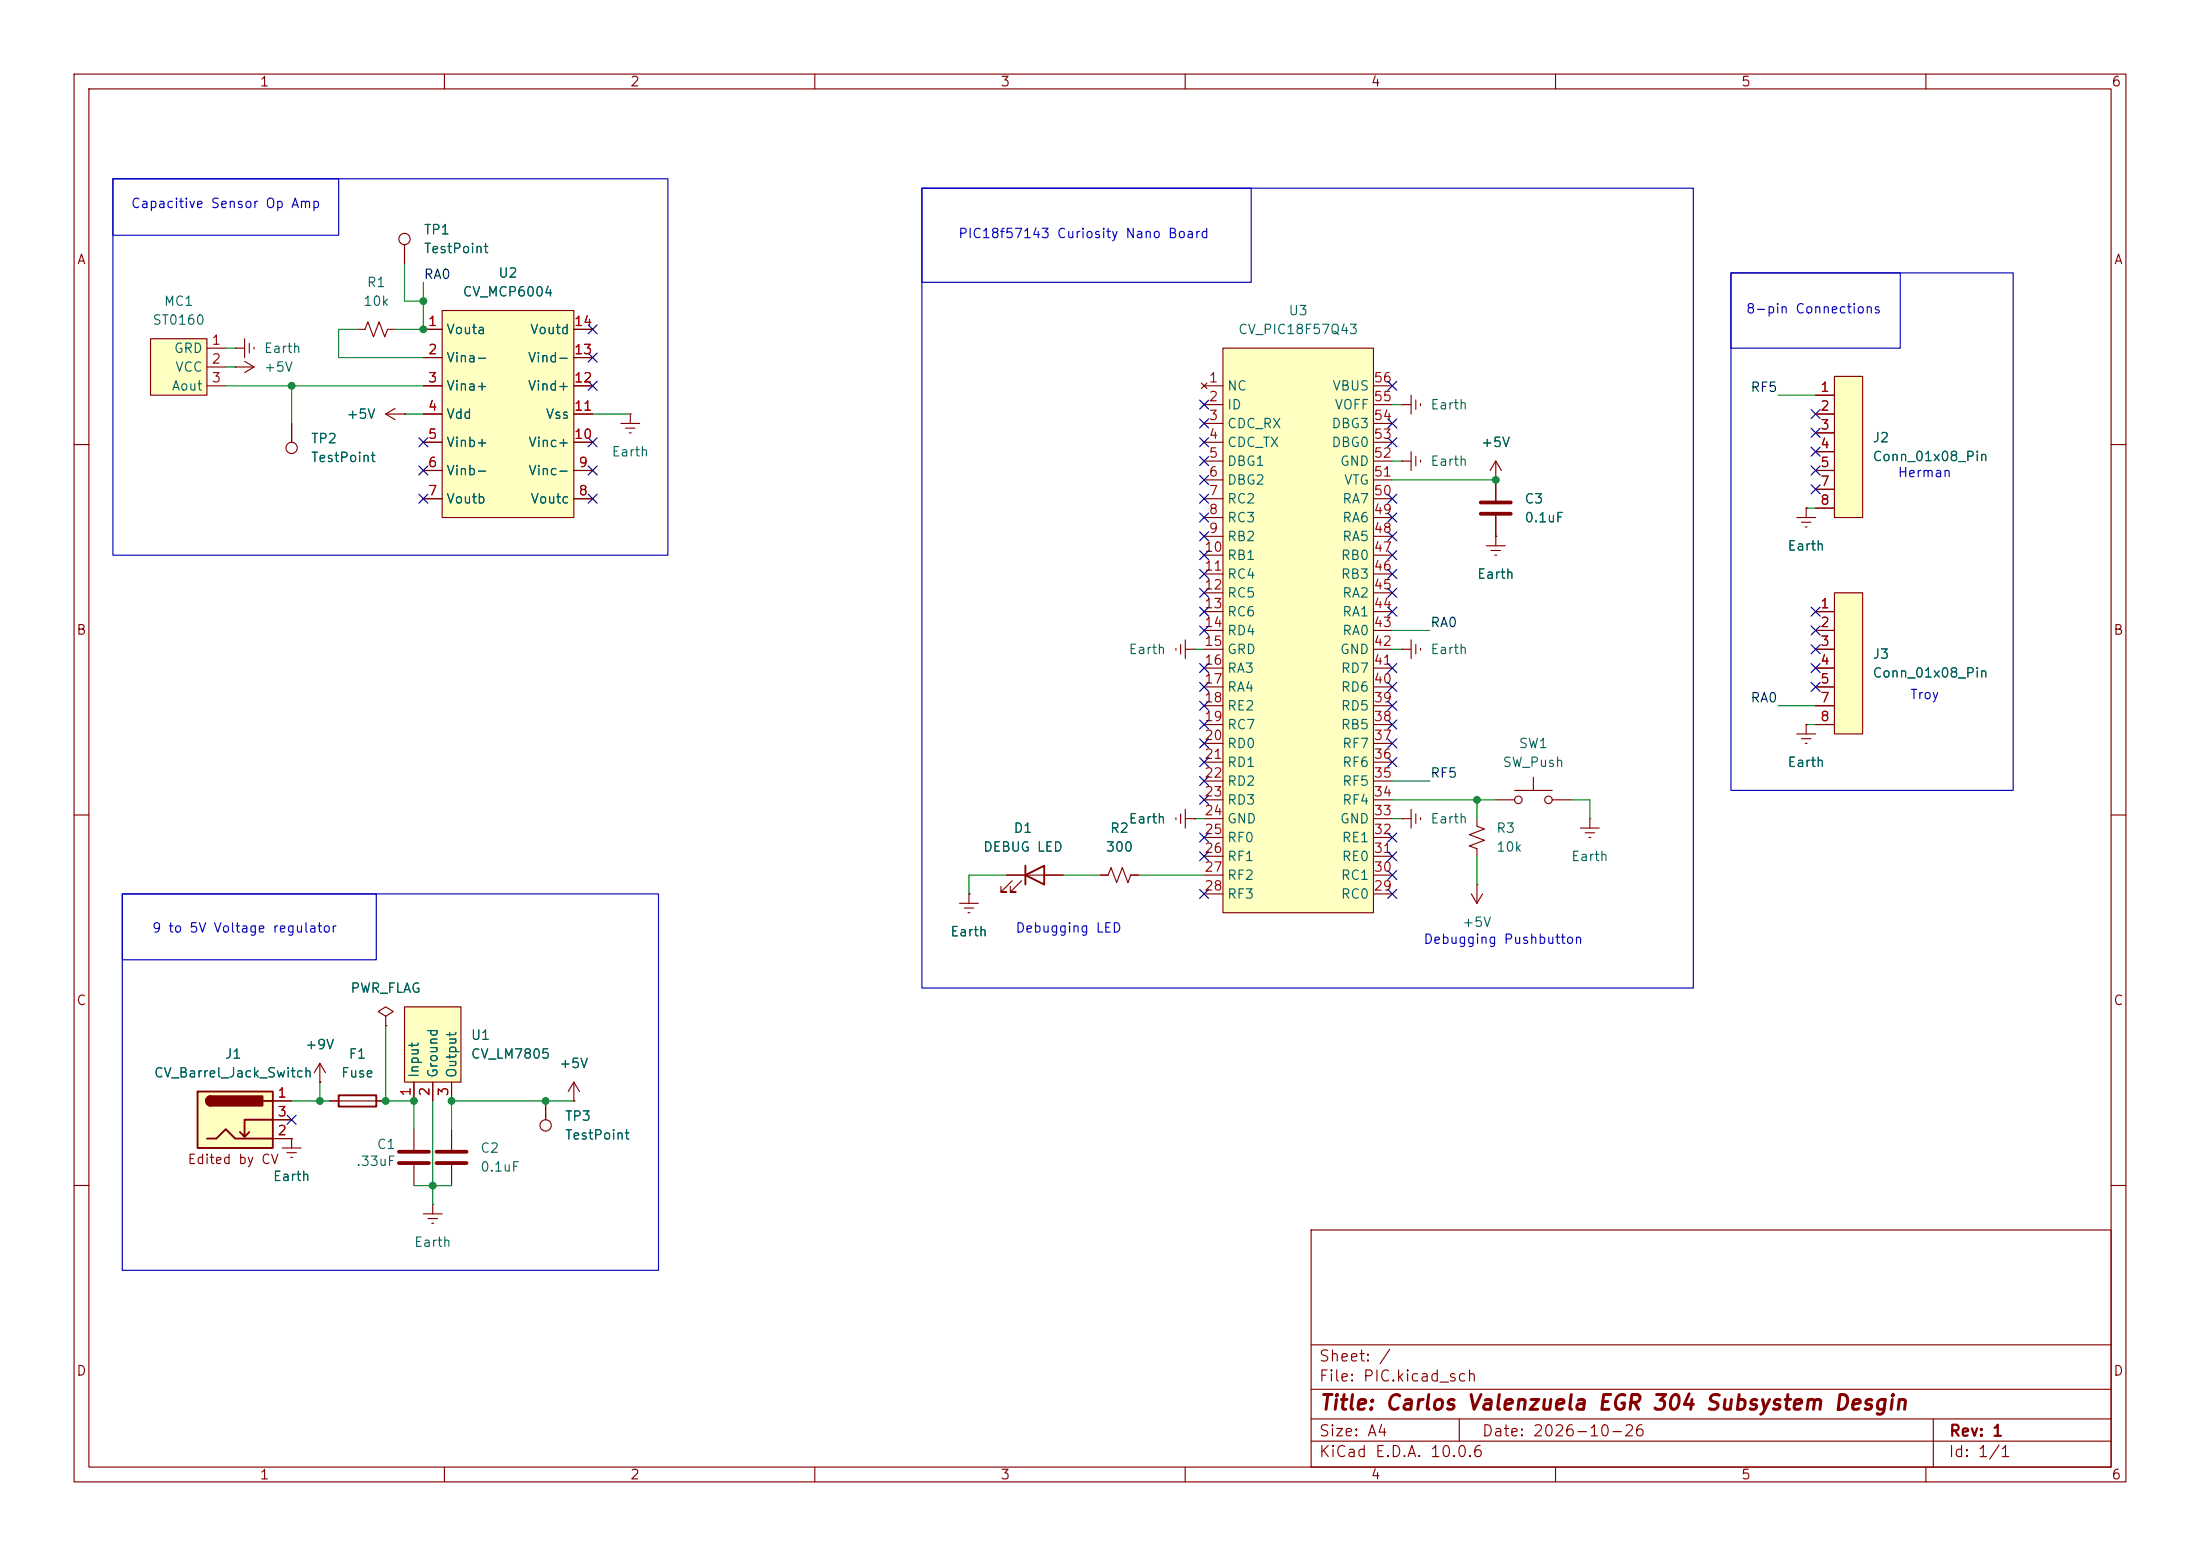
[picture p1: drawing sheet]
<svg xmlns="http://www.w3.org/2000/svg" width="297mm" height="210mm" viewBox="0 0 297 210" stroke-linecap="round" stroke-linejoin="round" font-family="sans-serif">
<g fill="none" stroke="#840000" stroke-width=".15">
<path d="M10 10h277v190h-277zM12 12h273v186h-273zM60 10v2M110 10v2M160 10v2M210 10v2M260 10v2M10 60h2M285 60h2M10 110h2M199.4 119.4h.1M199.4 119.4v2.5"/>
<path d="M213.4 111.8h2.5M214 112.4h1.3M214.5 113h.3M214.6 110.5h.1M214.6 110.5v1.3M285 110h2M198.6 120.7l.8 1.2M200.2 120.7l-.8 1.2M10 160h2M57.1 163.8h2.6M57.8 164.5h1.3M58.3 165.1h.2"/>
<path d="M58.4 162.6h.1M58.4 162.6v1.2M177 166h108v32h-108zM285 160h2M60 198v2M110 198v2M160 198v2M177 194.5h108M177 191.5h108M177 187.5h108M177 181.5h108M197 191.5v3"/>
<path d="M210 198v2M260 198v2M261 191.5v6.5"/>
</g>
<path d="M26.7 147.3h10.1v7.6h-10.1z" fill="#ffffc2"/>
<path d="M138.4 118.1l2.6-1.3v2.6zM138.4 116.8v2.6M26.7 147.3h10.1v7.6h-10.1zM27.9 153.7h1.3l1.3-1.3 1.2 1.3h5.1M28.4 148a.64 .64 0 0 0-.6 .6 .64 .64 0 0 0 .6 .6M33.7 152.8l-.7 .6M35.6 148.6h1.2M36.8 151.1h-3.8v2.3l-.6-.6M45.7 147.8h5.1v1.6h-5.1z" fill="none" stroke="#840000" stroke-width=".25"/>
<g fill="#840000" stroke="#840000" stroke-width=".25">
<path d="M28 148.1l.4-.1v1.2a.63 .63 0 0 1-.5-.4 .63 .63 0 0 1 .1-.7z"/>
<path d="M28.4 148h7v1.2h-7z"/>
</g>
<g fill="none" stroke="#840000" stroke-width=".15">
<path d="M135.9 118.1h7.6M136.7 118.9l-1.6 1.5h.8h-.8v-.8M137.9 118.9l-1.5 1.5h.8h-.8v-.8M148.6 118.1h1l.4-1 .7 2 .8-2 .8 2 .4-1h1M158.7 110.4v.2M159.4 109.9v1.2M160 110.5h1.3M160 109.2v2.6M161.3 110.5h.1M201.9 108h2.6M204.5 106.7h5M207 104.9v1.8"/>
<path d="M209.5 108h2.6M129.5 121.9h2.6M130.2 122.6h1.2M130.7 123.2h.2M130.8 120.7h.1M130.8 120.7v1.2M36.8 148.6h2.6M36.8 153.7h2.6M36.8 151.1h2.6M43.2 146.1h.1M43.2 143.5l-.8 1.3M43.2 143.5l.7 1.3"/>
<path d="M43.2 143.5v2.6M44.4 148.6h7.7"/>
<circle cx="205" cy="108" r=".51"/>
<circle cx="209" cy="108" r=".51"/>
</g>
<path d="M247.6 50.8h3.9v19.1h-3.9z" fill="#ffffc2"/>
<g fill="none" stroke="#840000" stroke-width=".15">
<path d="M31.7 47h.1M31.7 47h1.3M33 45.7v2.6M33.7 46.4v1.2M34.3 46.9v.2M52.1 55.9h2.5M52.1 55.9l1.2 .7M53.3 55.1l-1.2 .8M54.6 55.9h.1M245.1 53.3h2.5M245.1 55.9h2.5M245.1 58.4h2.5"/>
<path d="M247.6 50.8h3.9v19.1h-3.9zM242.6 69.9h2.5M243.2 70.5h1.3M243.7 71.1h.3M243.8 68.6h.1M243.8 68.6v1.3M245.1 61h2.5M245.1 63.5h2.5M245.1 66h2.5M245.1 68.6h2.5M242.6 99.1h2.5M243.2 99.7h1.3"/>
<path d="M243.8 97.8h.1M243.8 97.8v1.3M243.7 100.3h.3M52.1 137.2l1-.7-1-.6-1 .6 1 .7v1.2M52.1 138.4h.1"/>
</g>
<path d="M54.6 135.9h7.6v10.2h-7.6z" fill="#ffffc2"/>
<g fill="none" stroke="#840000" stroke-width=".15">
<path d="M54.6 135.9h7.6v10.2h-7.6zM55.9 146.1v2.5M58.4 146.1v2.5M61 146.1v2.5M73.7 148.6v2.5M77.5 148.6h.1M77.5 146.1l-.8 1.2M77.5 146.1l.7 1.2M77.5 146.1v2.5"/>
<circle cx="73.7" cy="151.9" r=".76"/>
</g>
<path d="M247.6 80h3.9v19.1h-3.9z" fill="#ffffc2"/>
<path d="M245.1 82.6h2.5M245.1 85.1h2.5M245.1 87.6h2.5M245.1 90.2h2.5M245.1 92.7h2.5M245.1 95.3h2.5M245.1 97.8h2.5M247.6 80h3.9v19.1h-3.9z" fill="none" stroke="#840000" stroke-width=".15"/>
<path d="M165.1 47h20.3v76.2h-20.3z" fill="#ffffc2"/>
<g fill="none" stroke="#840000" stroke-width=".15">
<path d="M54.6 33v2.6M31.7 49.5h.1M31.7 49.5h2.6M33 48.8l1.3 .7M34.3 49.5l-1.3 .8M39.4 57.2v2.5M48.3 44.5h1l.4-1.1 .7 2.1 .8-2.1 .7 2.1 .4-1h1M83.8 57.2h2.6M84.5 57.8h1.2M85 58.4h.2M85.1 55.9h.1M85.1 55.9v1.3"/>
<path d="M162.2 51.7l.7 .8M162.6 52.1h2.5M162.6 54.6h2.5M162.6 57.2h2.5M162.6 59.7h2.5M162.9 51.7l-.7 .8M165.1 47h20.3v76.2h-20.3zM185.4 52.1h2.6M185.4 54.6h2.6M185.4 57.2h2.6M185.4 59.7h2.6M189.2 54.6h.1"/>
<path d="M189.2 54.6h1.3M190.5 53.3v2.6M191.1 54v1.2M191.8 54.5v.2M162.6 62.2h2.5M162.6 64.8h2.5M162.6 67.3h2.5M162.6 69.9h2.5M162.6 72.4h2.5M162.6 74.9h2.5M162.6 77.5h2.5M185.4 62.2h2.6"/>
<path d="M185.4 64.8h2.6M185.4 67.3h2.6M185.4 69.9h2.6M185.4 72.4h2.6M185.4 74.9h2.6M185.4 77.5h2.6M189.2 62.2h.1M189.2 62.2h1.3M190.5 61v2.5M191.1 61.6v1.3M191.8 62.1v.3M162.6 80h2.5"/>
<path d="M162.6 82.6h2.5M162.6 85.1h2.5M162.6 87.6h2.5M162.6 90.2h2.5M162.6 92.7h2.5M162.6 95.3h2.5M162.6 97.8h2.5M185.4 80h2.6M185.4 82.6h2.6M185.4 85.1h2.6M185.4 87.6h2.6M185.4 90.2h2.6"/>
<path d="M185.4 92.7h2.6M185.4 95.3h2.6M185.4 97.8h2.6M189.2 87.6h.1M189.2 87.6h1.3M190.5 86.4v2.5M191.1 87v1.3M191.8 87.5v.3M162.6 100.3h2.5M162.6 102.9h2.5M162.6 105.4h2.5M162.6 108h2.5"/>
<path d="M162.6 110.5h2.5M162.6 113h2.5M162.6 115.6h2.5M162.6 118.1h2.5M185.4 100.3h2.6M185.4 102.9h2.6M185.4 105.4h2.6M185.4 108h2.6M185.4 110.5h2.6M185.4 113h2.6M185.4 115.6h2.6M185.4 118.1h2.6"/>
<path d="M162.6 120.7h2.5M185.4 120.7h2.6M38.1 154.9h2.5M38.7 155.6h1.3M39.2 156.2h.3M39.4 153.7h.1M39.4 153.7v1.2M55.9 152.4v2.8M55.9 157.2v2.8M61 152.4v2.8M61 157.2v2.8"/>
<circle cx="54.6" cy="32.3" r=".76"/>
<circle cx="39.4" cy="60.5" r=".76"/>
</g>
<path d="M53.8 155.4h4.1M53.8 157h4.1M58.9 155.4h4.1M58.9 157h4.1" fill="none" stroke="#840000" stroke-width=".51"/>
<path d="M59.7 41.9h17.8v28h-17.8z" fill="#ffffc2"/>
<g fill="none" stroke="#840000" stroke-width=".15">
<path d="M57.1 44.5h2.6M57.1 48.3h2.6M57.1 52.1h2.6M57.1 55.9h2.6M57.1 59.7h2.6M59.7 41.9h17.8v28h-17.8zM77.5 44.5h2.5M77.5 48.3h2.5M77.5 52.1h2.5M77.5 55.9h2.5M77.5 59.7h2.5M57.1 63.5h2.6"/>
<path d="M57.1 67.3h2.6M77.5 63.5h2.5M77.5 67.3h2.5"/>
</g>
<path d="M20.3 45.7h7.6v7.6h-7.6z" fill="#ffffc2"/>
<g fill="none" stroke="#840000" stroke-width=".15">
<path d="M54.6 33v2.6M20.3 45.7h7.6v7.6h-7.6zM27.9 47h2.6M27.9 49.5h2.6M27.9 52.1h2.6M39.4 57.2v2.5M54.6 55.9h.1M57.1 52.1h2.6M57.1 44.5h2.6M57.1 48.3h2.6M57.1 55.9h2.6M57.1 59.7h2.6"/>
<path d="M77.5 52.1h2.5M77.5 44.5h2.5M77.5 48.3h2.5M77.5 55.9h2.5M77.5 59.7h2.5M245.1 55.9h2.5M245.1 53.3h2.5M245.1 58.4h2.5M57.1 63.5h2.6M57.1 67.3h2.6M77.5 63.5h2.5M77.5 67.3h2.5"/>
<path d="M200.7 73.7h2.5M201.3 74.3h1.3M201.8 74.9h.3M201.9 64.8h.1M201.9 72.4h.1M201.9 62.2l-.7 1.3M201.9 62.2l.8 1.3M201.9 62.2v5.4M201.9 69.6v4.1M243.8 68.6h.1M245.1 63.5h2.5M245.1 61h2.5"/>
<path d="M245.1 66h2.5M245.1 68.6h2.5M158.7 87.5v.3M159.4 87v1.3M160 87.6h1.3M160 86.4v2.5M161.3 87.6h.1M243.8 97.8h.1M245.1 87.6h2.5M245.1 82.6h2.5M245.1 85.1h2.5M245.1 90.2h2.5"/>
<path d="M245.1 92.7h2.5M245.1 95.3h2.5M245.1 97.8h2.5M135.9 118.1h2.5M141 118.1h2.5M148.6 118.1h1M152.7 118.1h1M161.3 110.5h.1M189.2 110.5h.1M189.2 110.5h1.3M190.5 109.2v2.6M191.1 109.9v1.2"/>
<path d="M191.8 110.4v.2M199.4 110.5v1l1 .4-2 .7 2 .8-2 .8 1 .4v1M52.1 138.4h.1M130.8 120.7h.1M36.8 148.6h2.6M36.8 153.7h2.6M36.8 151.1h2.6M39.4 153.7h.1M43.2 146.1h.1M44.4 148.6h1.3M50.8 148.6h1.3M55.9 146.1v2.5"/>
<path d="M58.4 146.1v2.5M61 146.1v2.5M73.7 148.6v2.5M77.5 148.6h.1"/>
</g>
<path d="M199.9 67.8h4.1M199.9 69.3h4.1" fill="none" stroke="#840000" stroke-width=".51"/>
<g fill="none" stroke="#009600" stroke-width=".15">
<path d="M54.6 35.6v5h2.5M57.1 38.1v6.4h-3.8M30.5 52.1h26.6M30.5 49.5h1.2M30.5 47h1.2M39.4 52.1v5.1M48.3 44.5h-2.6v3.8h11.4M54.6 55.9h2.5M80 55.9h5.1M188 54.6h1.2M240 53.3h5.1M188 62.2h1.2"/>
<path d="M188 64.8h13.9M243.8 68.6h1.3M161.3 87.6h1.3M188 85.1h5M188 87.6h1.2M240 95.3h5.1M243.8 97.8h1.3M135.9 118.1h-5.1v2.6M143.5 118.1h5.1M153.7 118.1h8.9M161.3 110.5h1.3M188 108h13.9"/>
<path d="M188 105.4h5M188 110.5h1.2M199.4 108v2.5M199.4 115.6v3.8M212.1 108h2.5v2.5M52.1 138.4v10.2h3.8v3.8M39.4 148.6h5M43.2 146.1v2.5M58.4 148.6v14M77.5 148.6h-16.5v3.8M55.9 160h5.1"/>
</g>
<g fill="none" stroke="#000084" stroke-width=".15">
<path d="M56.5 59.1l1.3 1.2M57.8 59.1l-1.3 1.2M79.4 51.5l1.2 1.2M79.4 47.7l1.2 1.2M79.4 59.1l1.2 1.2M79.4 43.8l1.2 1.3M80.6 43.8l-1.2 1.3M80.6 51.5l-1.2 1.2M80.6 47.7l-1.2 1.2M80.6 59.1l-1.2 1.2M162 54l1.2 1.2M162 56.5l1.2 1.3"/>
<path d="M162 59.1l1.2 1.2M163.2 54l-1.2 1.2M163.2 56.5l-1.2 1.3M163.2 59.1l-1.2 1.2M187.4 51.5l1.2 1.2M187.4 56.5l1.2 1.3M187.4 59.1l1.2 1.2M188.6 51.5l-1.2 1.2M188.6 56.5l-1.2 1.3M188.6 59.1l-1.2 1.2M244.5 55.3l1.2 1.2M244.5 57.8l1.2 1.2"/>
<path d="M245.7 57.8l-1.2 1.2M245.7 55.3l-1.2 1.2M56.5 66.7l1.3 1.2M56.5 62.9l1.3 1.2M57.8 66.7l-1.3 1.2M57.8 62.9l-1.3 1.2M79.4 62.9l1.2 1.2M79.4 66.7l1.2 1.2M80.6 62.9l-1.2 1.2M80.6 66.7l-1.2 1.2M162 61.6l1.2 1.2M162 64.2l1.2 1.2"/>
<path d="M162 66.7l1.2 1.2M162 69.2l1.2 1.3M162 71.8l1.2 1.2M162 76.9l1.2 1.2M162 79.4l1.2 1.2M162 74.3l1.2 1.2M163.2 76.9l-1.2 1.2M163.2 61.6l-1.2 1.2M163.2 64.2l-1.2 1.2M163.2 66.7l-1.2 1.2M163.2 69.2l-1.2 1.3M163.2 71.8l-1.2 1.2"/>
<path d="M163.2 79.4l-1.2 1.2M163.2 74.3l-1.2 1.2M187.4 66.7l1.2 1.2M187.4 69.2l1.2 1.3M187.4 74.3l1.2 1.2M187.4 76.9l1.2 1.2M187.4 79.4l1.2 1.2M187.4 71.8l1.2 1.2M188.6 66.7l-1.2 1.2M188.6 69.2l-1.2 1.3M188.6 74.3l-1.2 1.2M188.6 76.9l-1.2 1.2"/>
<path d="M188.6 79.4l-1.2 1.2M188.6 71.8l-1.2 1.2M244.5 65.4l1.2 1.2M244.5 60.4l1.2 1.2M244.5 62.9l1.2 1.2M245.7 65.4l-1.2 1.2M245.7 60.4l-1.2 1.2M245.7 62.9l-1.2 1.2M162 92.1l1.2 1.2M162 84.5l1.2 1.2M162 89.6l1.2 1.2M162 81.9l1.2 1.3"/>
<path d="M162 94.6l1.2 1.3M162 97.2l1.2 1.2M162 99.7l1.2 1.2M163.2 94.6l-1.2 1.3M163.2 81.9l-1.2 1.3M163.2 84.5l-1.2 1.2M163.2 99.7l-1.2 1.2M163.2 97.2l-1.2 1.2M163.2 92.1l-1.2 1.2M163.2 89.6l-1.2 1.2M187.4 99.7l1.2 1.2M187.4 97.2l1.2 1.2"/>
<path d="M187.4 94.6l1.2 1.3M187.4 92.1l1.2 1.2M187.4 89.6l1.2 1.2M187.4 81.9l1.2 1.3M188.6 99.7l-1.2 1.2M188.6 97.2l-1.2 1.2M188.6 94.6l-1.2 1.3M188.6 92.1l-1.2 1.2M188.6 89.6l-1.2 1.2M188.6 81.9l-1.2 1.3M244.5 81.9l1.2 1.3M244.5 84.5l1.2 1.2"/>
<path d="M244.5 89.6l1.2 1.2M244.5 92.1l1.2 1.2M244.5 87l1.2 1.2M245.7 81.9l-1.2 1.3M245.7 84.5l-1.2 1.2M245.7 89.6l-1.2 1.2M245.7 92.1l-1.2 1.2M245.7 87l-1.2 1.2M162 104.8l1.2 1.2M162 107.3l1.2 1.3M162 112.4l1.2 1.2M162 115l1.2 1.2"/>
<path d="M162 102.3l1.2 1.2M163.2 104.8l-1.2 1.2M163.2 107.3l-1.2 1.3M163.2 112.4l-1.2 1.2M163.2 115l-1.2 1.2M163.2 102.3l-1.2 1.2M187.4 115l1.2 1.2M187.4 102.3l1.2 1.2M187.4 112.4l1.2 1.2M187.4 117.5l1.2 1.2M188.6 115l-1.2 1.2M188.6 102.3l-1.2 1.2"/>
<path d="M188.6 112.4l-1.2 1.2M188.6 117.5l-1.2 1.2M162 120l1.2 1.3M163.2 120l-1.2 1.3M187.4 120l1.2 1.3M188.6 120l-1.2 1.3M38.8 150.5l1.2 1.2M40 150.5l-1.2 1.2"/>
</g>
<path d="M15.2 24.1h30.5v7.7h-30.5zM15.2 24.1h75v50.8h-75zM124.5 25.4h44.4v12.7h-44.4zM124.5 25.4h104.1v108h-104.1zM233.7 36.8h22.8v10.2h-22.8zM233.7 36.8h38.1v69.9h-38.1zM16.5 120.7h34.3v8.8h-34.3zM16.5 120.7h72.4v50.8h-72.4z" fill="none" stroke="#0000c2" stroke-width=".15"/>
<g fill="#009600" stroke="#009600" stroke-width=".14">
<circle cx="58.4" cy="160" r=".46"/>
<circle cx="43.2" cy="148.6" r=".46"/>
<circle cx="55.9" cy="148.6" r=".46"/>
<circle cx="52.1" cy="148.6" r=".46"/>
<circle cx="73.7" cy="148.6" r=".46"/>
<circle cx="61" cy="148.6" r=".46"/>
<circle cx="57.1" cy="40.6" r=".46"/>
<circle cx="57.1" cy="44.5" r=".46"/>
<circle cx="39.4" cy="52.1" r=".46"/>
<circle cx="199.4" cy="108" r=".46"/>
<circle cx="201.9" cy="64.8" r=".46"/>
</g>
<text font-size="2" fill="#840000" x="178" y="190.8">Title: Carlos Valenzuela EGR 304 Subsystem Desgin</text>
<g font-size="1.5" fill="#840000">
<text x="178" y="184.1">Sheet: /</text>
<text x="178" y="186.8">File: PIC.kicad_sch</text>
<text x="178" y="197">KiCad E.D.A. 10.0.6</text>
<text x="178" y="194.2">Size: A4</text>
<text x="200" y="194.2">Date: 2026-10-26</text>
<text x="263" y="197">Id: 1/1</text>
<text x="263" y="194.2">Rev: 1</text>
</g>
<g font-size="1.3" fill="#840000">
<text x="35" y="12">1</text>
<text x="85" y="12">2</text>
<text x="135" y="12">3</text>
<text x="185" y="12">4</text>
<text x="235" y="12">5</text>
<text x="285" y="12">6</text>
<text x="10.3" y="36">A</text>
<text x="285.3" y="36">A</text>
<text x="10.2" y="86">B</text>
<text x="285.2" y="86">B</text>
<text x="10.2" y="136">C</text>
<text x="285.2" y="136">C</text>
<text x="25.2" y="157.4">Edited by CV</text>
<text x="10.2" y="186">D</text>
<text x="285.2" y="186">D</text>
<text x="35" y="200">1</text>
<text x="85" y="200">2</text>
<text x="135" y="200">3</text>
<text x="185" y="200">4</text>
<text x="235" y="200">5</text>
<text x="285" y="200">6</text>
</g>
<g font-size="1.3" fill="#0000c2">
<text x="17.6" y="28.4">Capacitive Sensor Op Amp</text>
<text x="129.3" y="32.5">PIC18f57143 Curiosity Nano Board</text>
<text x="235.6" y="42.6">8-pin Connections</text>
<text x="256.1" y="64.7">Herman</text>
<text x="257.8" y="94.7">Troy</text>
<text x="20.4" y="126.2">9 to 5V Voltage regulator</text>
<text x="137" y="126.2">Debugging LED</text>
<text x="192.1" y="127.7">Debugging Pushbutton</text>
</g>
<g font-size="1.3" fill="#006464">
<text x="57.1" y="32">TP1</text>
<text x="57.1" y="34.5">TestPoint</text>
<text x="22" y="41.6">MC1</text>
<text x="48.9" y="41.6">10k</text>
<text x="49.4" y="39.1">R1</text>
<text x="62.4" y="40.3">CV_MCP6004</text>
<text x="67.2" y="37.8">U2</text>
<text x="20.5" y="44.1">ST0160</text>
<text x="23.4" y="48">GRD</text>
<text x="35.5" y="48">Earth</text>
<text x="60.2" y="45.4">Vouta</text>
<text x="71.5" y="45.4">Voutd</text>
<text x="167.1" y="45.4">CV_PIC18F57Q43</text>
<text x="173.9" y="42.9">U3</text>
<text x="23.1" y="53">Aout</text>
<text x="23.6" y="50.5">VCC</text>
<text x="35.5" y="50.5">+5V</text>
<text x="60.2" y="49.2">Vina-</text>
<text x="60.2" y="53">Vina+</text>
<text x="71.2" y="53">Vind+</text>
<text x="71.2" y="49.2">Vind-</text>
<text x="165.6" y="53">NC</text>
<text x="179.8" y="53">VBUS</text>
<text x="46.7" y="56.8">+5V</text>
<text x="60.2" y="56.8">Vdd</text>
<text x="73.6" y="56.8">Vss</text>
<text x="165.6" y="55.6">ID</text>
<text x="165.6" y="58.1">CDC_RX</text>
<text x="179.7" y="58.1">DBG3</text>
<text x="180.1" y="55.6">VOFF</text>
<text x="193" y="55.6">Earth</text>
<text x="41.9" y="60.1">TP2</text>
<text x="41.9" y="62.7">TestPoint</text>
<text x="60.2" y="60.7">Vinb+</text>
<text x="60.2" y="64.5">Vinb-</text>
<text x="71.2" y="64.5">Vinc-</text>
<text x="71.2" y="60.7">Vinc+</text>
<text x="82.5" y="61.9">Earth</text>
<text x="165.6" y="60.7">CDC_TX</text>
<text x="165.6" y="63.2">DBG1</text>
<text x="165.6" y="65.7">DBG2</text>
<text x="179.7" y="60.7">DBG0</text>
<text x="180.8" y="63.2">GND</text>
<text x="181.4" y="65.7">VTG</text>
<text x="193" y="63.2">Earth</text>
<text x="199.9" y="60.7">+5V</text>
<text x="252.7" y="60">J2</text>
<text x="252.7" y="62.6">Conn_01x08_Pin</text>
<text x="60.2" y="68.3">Voutb</text>
<text x="71.5" y="68.3">Voutc</text>
<text x="165.6" y="68.3">RC2</text>
<text x="165.6" y="70.8">RC3</text>
<text x="181.1" y="70.8">RA6</text>
<text x="181.1" y="68.3">RA7</text>
<text x="205.7" y="68.3">C3</text>
<text x="205.7" y="70.8">0.1uF</text>
<text x="165.6" y="73.4">RB2</text>
<text x="165.6" y="75.9">RB1</text>
<text x="180.9" y="75.9">RB0</text>
<text x="181.1" y="73.4">RA5</text>
<text x="241.2" y="74.6">Earth</text>
<text x="165.6" y="78.4">RC4</text>
<text x="165.6" y="81">RC5</text>
<text x="165.6" y="83.5">RC6</text>
<text x="180.9" y="78.4">RB3</text>
<text x="181.1" y="83.5">RA1</text>
<text x="181.1" y="81">RA2</text>
<text x="199.3" y="78.4">Earth</text>
<text x="152.3" y="88.6">Earth</text>
<text x="165.6" y="86.1">RD4</text>
<text x="165.6" y="88.6">GRD</text>
<text x="180.8" y="88.6">GND</text>
<text x="181.1" y="86.1">RA0</text>
<text x="193" y="88.6">Earth</text>
<text x="252.7" y="89.2">J3</text>
<text x="165.6" y="91.1">RA3</text>
<text x="165.6" y="93.7">RA4</text>
<text x="180.9" y="93.7">RD6</text>
<text x="180.9" y="91.1">RD7</text>
<text x="252.7" y="91.8">Conn_01x08_Pin</text>
<text x="165.6" y="96.2">RE2</text>
<text x="165.6" y="98.8">RC7</text>
<text x="165.6" y="101.3">RD0</text>
<text x="180.9" y="98.8">RB5</text>
<text x="180.9" y="96.2">RD5</text>
<text x="181.1" y="101.3">RF7</text>
<text x="204.9" y="101.3">SW1</text>
<text x="165.6" y="103.8">RD1</text>
<text x="165.6" y="106.4">RD2</text>
<text x="181.1" y="106.4">RF5</text>
<text x="181.1" y="103.8">RF6</text>
<text x="202.8" y="103.8">SW_Push</text>
<text x="241.2" y="103.8">Earth</text>
<text x="136.7" y="112.7">D1</text>
<text x="149.8" y="112.7">R2</text>
<text x="152.3" y="111.5">Earth</text>
<text x="165.6" y="108.9">RD3</text>
<text x="165.6" y="111.5">GND</text>
<text x="165.6" y="114">RF0</text>
<text x="180.8" y="111.5">GND</text>
<text x="181.1" y="114">RE1</text>
<text x="181.1" y="108.9">RF4</text>
<text x="193" y="111.5">Earth</text>
<text x="201.9" y="112.7">R3</text>
<text x="132.6" y="115.3">DEBUG LED</text>
<text x="149.2" y="115.3">300</text>
<text x="165.6" y="116.5">RF1</text>
<text x="165.6" y="119.1">RF2</text>
<text x="180.9" y="119.1">RC1</text>
<text x="181.1" y="116.5">RE0</text>
<text x="201.9" y="115.3">10k</text>
<text x="212" y="116.5">Earth</text>
<text x="165.6" y="121.6">RF3</text>
<text x="180.9" y="121.6">RC0</text>
<text x="197.3" y="125.4">+5V</text>
<text x="128.2" y="126.7">Earth</text>
<text x="47.2" y="134.3">PWR_FLAG</text>
<text x="30.3" y="143.2">J1</text>
<text x="41.1" y="141.9">+9V</text>
<text x="47" y="143.2">F1</text>
<text x="63.5" y="140.7">U1</text>
<text x="63.5" y="143.2">CV_LM7805</text>
<text x="20.7" y="145.7">CV_Barrel_Jack_Switch</text>
<text x="46" y="145.7">Fuse</text>
<text x="56.8" y="145.6" transform="rotate(-90 56.8 145.6)">Input</text>
<text x="59.4" y="145.6" transform="rotate(-90 59.4 145.6)">Ground</text>
<text x="61.9" y="145.6" transform="rotate(-90 61.9 145.6)">Output</text>
<text x="75.4" y="144.5">+5V</text>
<text x="50.8" y="155.4">C1</text>
<text x="64.8" y="155.9">C2</text>
<text x="76.2" y="151.6">TP3</text>
<text x="76.2" y="154.1">TestPoint</text>
<text x="36.8" y="159.7">Earth</text>
<text x="48" y="157.7">.33uF</text>
<text x="64.8" y="158.4">0.1uF</text>
<text x="55.8" y="168.6">Earth</text>
</g>
<g font-size="1.3" fill="#0f0f0f">
<text x="57.1" y="38">RA0</text>
<text x="236.2" y="53.2">RF5</text>
<text x="193" y="85">RA0</text>
<text x="236.2" y="95.1">RA0</text>
<text x="193" y="105.3">RF5</text>
</g>
<g font-size="1.3" fill="#a90000">
<text x="28.5" y="46.9">1</text>
<text x="57.7" y="44.3">1</text>
<text x="77.4" y="44.3">14</text>
<text x="28.5" y="49.4">2</text>
<text x="28.5" y="51.9">3</text>
<text x="57.7" y="48.1">2</text>
<text x="57.7" y="51.9">3</text>
<text x="77.4" y="51.9">12</text>
<text x="77.4" y="48.1">13</text>
<text x="163.1" y="51.9">1</text>
<text x="185.4" y="51.9">56</text>
<text x="245.6" y="53.2">1</text>
<text x="57.7" y="55.7">4</text>
<text x="57.7" y="59.6">5</text>
<text x="77.4" y="59.6">10</text>
<text x="77.4" y="55.7">11</text>
<text x="163.1" y="54.5">2</text>
<text x="163.1" y="57">3</text>
<text x="163.1" y="59.6">4</text>
<text x="185.4" y="59.6">53</text>
<text x="185.4" y="57">54</text>
<text x="185.4" y="54.5">55</text>
<text x="245.6" y="55.7">2</text>
<text x="245.6" y="58.3">3</text>
<text x="57.7" y="63.4">6</text>
<text x="78" y="63.4">9</text>
<text x="163.1" y="62.1">5</text>
<text x="163.1" y="64.6">6</text>
<text x="185.4" y="64.6">51</text>
<text x="185.4" y="62.1">52</text>
<text x="245.6" y="60.8">4</text>
<text x="245.6" y="63.4">5</text>
<text x="245.6" y="65.9">7</text>
<text x="57.7" y="67.2">7</text>
<text x="78" y="67.2">8</text>
<text x="163.1" y="67.2">7</text>
<text x="163.1" y="69.7">8</text>
<text x="185.4" y="69.7">49</text>
<text x="185.4" y="67.2">50</text>
<text x="245.6" y="68.4">8</text>
<text x="162.5" y="74.8">10</text>
<text x="162.5" y="77.3">11</text>
<text x="163.1" y="72.3">9</text>
<text x="185.4" y="77.3">46</text>
<text x="185.4" y="74.8">47</text>
<text x="185.4" y="72.3">48</text>
<text x="162.5" y="79.9">12</text>
<text x="162.5" y="82.4">13</text>
<text x="185.4" y="82.4">44</text>
<text x="185.4" y="79.9">45</text>
<text x="245.6" y="82.4">1</text>
<text x="162.5" y="85">14</text>
<text x="162.5" y="87.5">15</text>
<text x="185.4" y="87.5">42</text>
<text x="185.4" y="85">43</text>
<text x="245.6" y="85">2</text>
<text x="245.6" y="87.5">3</text>
<text x="162.5" y="90">16</text>
<text x="162.5" y="92.6">17</text>
<text x="162.5" y="95.1">18</text>
<text x="185.4" y="95.1">39</text>
<text x="185.4" y="92.6">40</text>
<text x="185.4" y="90">41</text>
<text x="245.6" y="90">4</text>
<text x="245.6" y="92.6">5</text>
<text x="245.6" y="95.1">7</text>
<text x="162.5" y="97.7">19</text>
<text x="162.5" y="100.2">20</text>
<text x="185.4" y="100.2">37</text>
<text x="185.4" y="97.7">38</text>
<text x="245.6" y="97.7">8</text>
<text x="162.5" y="102.7">21</text>
<text x="162.5" y="105.3">22</text>
<text x="162.5" y="107.8">23</text>
<text x="185.4" y="107.8">34</text>
<text x="185.4" y="105.3">35</text>
<text x="185.4" y="102.7">36</text>
<text x="162.5" y="110.4">24</text>
<text x="162.5" y="112.9">25</text>
<text x="185.4" y="112.9">32</text>
<text x="185.4" y="110.4">33</text>
<text x="162.5" y="115.4">26</text>
<text x="162.5" y="118">27</text>
<text x="185.4" y="118">30</text>
<text x="185.4" y="115.4">31</text>
<text x="162.5" y="120.5">28</text>
<text x="185.4" y="120.5">29</text>
<text x="37.4" y="148.5">1</text>
<text x="55.7" y="148.1" transform="rotate(-90 55.7 148.1)">1</text>
<text x="58.3" y="148.1" transform="rotate(-90 58.3 148.1)">2</text>
<text x="60.8" y="148.1" transform="rotate(-90 60.8 148.1)">3</text>
<text x="37.4" y="153.5">2</text>
<text x="37.4" y="151">3</text>
</g>
</svg>
